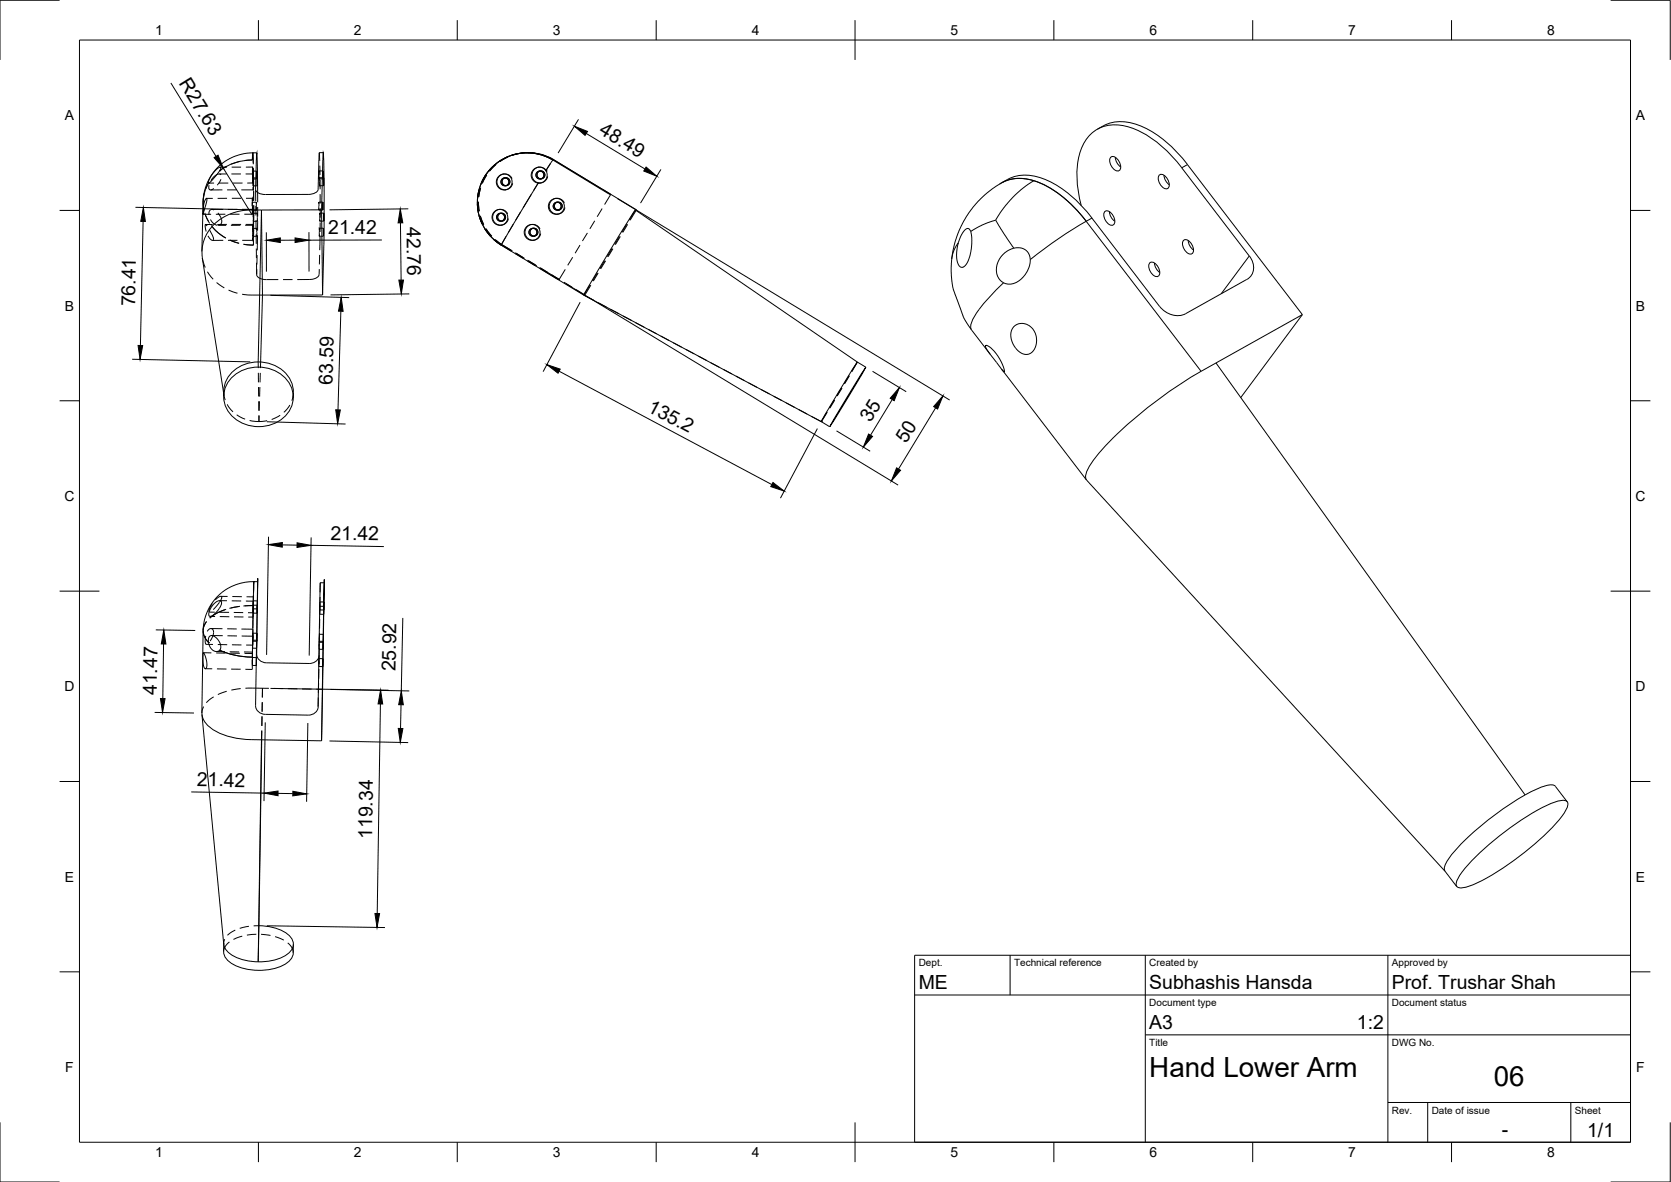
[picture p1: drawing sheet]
<svg xmlns="http://www.w3.org/2000/svg" width="420mm" height="297mm" viewBox="0 0 420 297" stroke-linecap="round" stroke-linejoin="round" font-family="sans-serif">
<!-- layer: Hidden -->
<g fill="none" stroke="#000" stroke-width=".25">
<path d="M63.5 38.4l.1 .4M63.5 38.4h.1M63.6 38.8l-.1-.4v1.8l-1.9 .2M63.6 38.8l.1 2.5M63.6 38.8l.1 2.2M80.3 38.4l.1 2M127.5 39.5l-2.1 1.1M127.7 39.4l-2.1 1.2M127.8 39.4l-2.1 1.2M129.5 38.8l-2.3 .8M130.9 38.5l-2.3 .5M131 38.5l-2.2 .5"/>
<path d="M131.1 38.5l-2.2 .5M51 53.9h2.1M51.1 50.9l.1 1.4M51.1 50.9l.2 2M51.1 50.4v.5M51.4 48.6l-.3 2.3M51.5 53.5l.9 2.2M51.6 54l1.1 2.1M51.7 56.4h1.8M51.9 49.9h1.6M52.1 56.8l-.5-.3 .2 1.7M52.4 46l-.7 1.4"/>
<path d="M52.6 46.5l-.1 .8 .2 .3 .3 .1 .8-.3M52.7 57.8l1 2.2a.38 .38 0 0 1-.3 .4 .38 .38 0 0 1-.5-.3l-.6-.8M52.9 55.2l.7 .9 1.1 .5M53.1 56.6l1.7 1.9M53.3 52.6h2.8M53.4 57.1l1.4 1.4M53.8 52.8l-.6-.2-.4 .2-.2 .5v.7M53.8 46h-1.3M54.8 53.5l.7 1 .3 .9-.1 .6-.5 .6M54.8 58.5l1.9 1.3M54.8 58.5l2 1.3M54.8 56.6h2.1"/>
<path d="M55 46h2.4M55.1 43.7l-1 .4-1.1 1.3M55.1 43.7l.5 .2M55.1 43.7h1.9M55.2 42.9h.1M55.4 42h1.7M55.6 45l-1 1.5M55.9 47.7h-2.9M56.7 53.8l-2.4 .1M57 41.8l-1.8 1.1M57 56.4h-2.3M57.1 49.8l-2.4 .1"/>
<path d="M57.1 47.7h2.4M57.8 53.8h2.4M58.2 43.7h2.4M58.2 56.4h2.4M58.3 42h2.3M58.3 49.8h2.4M58.6 46h2.4M59.7 52.6h-2.4M60.4 40.6l-2.3 .7M60.5 56.6h-2.4M60.7 47.7h3M60.9 52.6h2.8"/>
<path d="M61.4 53.8h2.1M61.6 56.6h2.1M61.8 43.7h1.8M61.8 56.4h1.8M61.8 49.8h1.7M63.5 52.5v.3v-1v2l-.1-.6M63.5 52.8h1M63.5 50.8h1M63.5 50.5v-.7l-.1 2 .1-1v.4M63.5 44.6v.4v-1v2v-.7M63.5 42h-1.7M63.5 43h1"/>
<path d="M63.5 46h-1.3M63.5 45h1M63.5 42.7v-.7v2v-1v.3M63.6 59v.4v-1v2l-.1-.7M63.6 57.4h1M63.6 57.1v-.7v2v-1v.3M63.6 59.4h1M63.6 44.7h1.1M63.7 45l-.1-.3v1M63.7 45.7v1l-.1-.3M63.7 46.7h1M63.7 44.4l-.1-.7v2"/>
<path d="M63.7 45.7v2l-.1-.7M63.7 55.3v.3v-1v2v-.7M63.7 55.6h1M63.7 53.6h1M63.7 53.3v-.7v2v-1v.3M63.7 42.5v1.9M63.7 42.2v2.2M63.7 44.4l.1 2.6M63.7 44.4l.1 2.4M63.8 48.1v2.4M63.8 57.6l-.1 2.4M63.8 56.5v2.4"/>
<path d="M63.8 48v2.3M63.8 51.7v2.2M63.8 53.9v2.5M63.8 53.9v1.5M63.8 51.5v2.4M64.3 47.6v3M64.3 51.8v2.4M64.4 55.3v2.4M64.4 58.9v2.4M64.5 51.2v-.4v1M64.5 51.8v1v-.3M64.6 57.7v-.3v1"/>
<path d="M64.6 58.4v1v-.4M64.7 53.9v-.3v2v-.3M64.7 59.2v3.7M64.8 48.4v2.4M64.8 55.6v2.4M64.8 52v2.4M80.2 51.1v-.3v1M80.2 51.8v1v-.3M80.2 50.8h1M80.2 52.8h1M80.2 43.3v-.3v.9M80.2 43.9v1v-.3"/>
<path d="M80.2 43h1M80.2 44.9h1M80.3 57.7v-.4v1M80.3 58.3v1.1v-.4M80.3 57.3h1M80.3 59.4h1M80.4 45v-.3v2v-.4M80.4 44.7h1M80.4 53.9v-.3v1M80.4 54.6v1v-.4M80.4 41.6l.1 2.4M80.4 53.6h1"/>
<path d="M80.4 55.6h1M80.5 59.5l-.1 3.4M80.5 45.2v2.4M80.5 55.9v2.4M80.5 48.8v2.3M80.5 52.3v2.4M81.4 46.7h-1M120 51.4l.4 2.5M120 50.7l.2 2.4M120.2 53.1l.2 .8M120.3 50.7l.2 2.4M120.4 53.9l.8 2.3"/>
<path d="M120.4 53.9l.2 .8M120.4 47.8l-.3 2.4M120.5 54.3l.8 2.2M120.6 47.2l-.5 2.3M120.8 54.2l.8 2.2M120.8 54.3l.8 2.2M120.8 47.2l-.4 2.4M120.9 47.2l-.5 2.3M121.8 57.3l1.4 1.9M121.9 57.5l1.5 1.9M122.1 44l-1.1 2.1M122.2 57.5l1.5 1.9"/>
<path d="M122.3 44l-1.1 2.1M122.4 43.9l-1.1 2.1M123.4 42.4l-1.4 1.7-1.2 2.6M124.5 41.3l-1.7 1.7M124.7 41.3l-1.7 1.7M124.8 41.3l-1.7 1.7M125.5 52.6l1.1 .2 1.1 .9M125.6 52.6h-.2M125.7 53.6h.1M125.7 53.6a.99 .99 0 0 1 1.2 .9 .99 .99 0 0 1-.9 1.1M125.9 53.6a1 1 0 0 1 1.2 .8 1 1 0 0 1-1 1.2M126 53.6h.1"/>
<path d="M126.1 40.2l-1.9 1.4M126.1 56.6h-.1M126.3 55.5v.1M126.6 43.7l1.1 .2 .6 .4 .5 .6M126.7 43.7h-.2M126.8 44.7a1 1 0 0 1 1.1 .9 1 1 0 0 1-.8 1.1M126.8 44.7h.1M127.1 44.7h.1M127.2 46.7a.99 .99 0 0 0 1-1.2 .99 .99 0 0 0-1.3-.8 1 1 0 0 1 1.3 .8 1 1 0 0 1-1 1.2M127.2 47.7h-.2M127.3 59.4l-1.3 2.2M127.3 46.7h.1"/>
<path d="M127.8 54.9l-.2 .7-.5 .6-1.1 .4M128.9 46l-.5 1-.6 .5-.7 .2M129.1 56.3l-1.3 2.2M130.9 53.2l-1.2 2.1M133.6 48.9l-2.1 3.3M133.6 56.4h.8l.7 .3 .7 .8M133.7 56.4h-.2M133.8 57.4h.1M133.9 57.4a1 1 0 0 1 1.1 .9 1 1 0 0 1-.9 1.1M134 57.4a1 1 0 0 1 1.3 .8 1 1 0 0 1-1 1.2 1 1 0 0 0 .9-1.2 1 1 0 0 0-1.2-.8zM134.1 57.3v.1M134.4 59.3h.1"/>
<path d="M135.3 46l-1.1 1.9M135.4 42h.7l.7 .3 .7 .9M135.5 42h-.2M135.6 43h.1M135.6 43a1 1 0 0 1 1.1 .9 1 1 0 0 1-.8 1.1M135.9 43h.1M136 58.7l-.3 .7-.5 .6-1 .4M136 44.9a.99 .99 0 0 0 1-1.1 .99 .99 0 0 0-1.3-.8 .99 .99 0 0 1 1.3 .8 .99 .99 0 0 1-1 1.1M136 46h-.2M136.1 44.9h.1M137.2 42.9h.1M137.7 44.3l-.2 .7-.6 .6-1 .4"/>
<path d="M138.4 41.1l-1.2 1.8M139.7 49.9h.8l.7 .3 .7 .8M139.8 49.9h-.2M140 50.8a1 1 0 0 1 1.1 .9 1 1 0 0 1-.9 1.1M140.1 50.8a1 1 0 0 1 1.3 .9 1 1 0 0 1-1 1.1 1 1 0 0 0 1-1.1 1 1 0 0 0-1.3-.9M140.2 52.8h.1M140.3 50.8h-.1M140.4 53.8h-.3M140.5 52.8h.1M142 52.1l-.4 1.1-.6 .4-.7 .2M147.7 58.5l-1.2 2.1M149.5 55.5l-1.2 2"/>
<path d="M151.4 52.4l-1.2 2.1M153.6 48.9l-1.6 2.5M155.8 59.4l-1.3 2M156 59.4l-1.3 2.1M157.6 56.3l-1.2 2.1M157.8 56.4l-1.2 2M159.8 52.8l-1.6 2.5M159.9 52.9l-1.5 2.5M50.9 64.8l.7 2.4M52.2 68.3l1.4 1.9M54.5 71l1.9 1.4M56.1 60.4h-2.6"/>
<path d="M57.3 60.4h2.4M57.5 72.9l2.2 .8M57.8 60.3l2.2 .8M57.9 60.4l2.2 .8M60.9 73.9l1.5 .2 3.6 .1M60.9 60.4h2.7M61.2 61.4l2.5 .2M61.3 61.4l2.4 .2M63.7 61.2v.4M63.7 60.1v1.5M64.5 62.5v2.4M64.5 66v3"/>
<path d="M64.6 67.7l-.1 1.3a2 2 0 0 0 2.5 1.3h3M64.6 64.1v2.4M71.2 70.3h2.4M80.3 67.6l-.1 1.3a2.17 2.17 0 0 1-2.5 1.3l-3 .1M80.4 64.1l-.1 2.3M124 60.1l2 1.5M124.2 60.2l1.8 1.4M124.5 60.2l1.8 1.4M124.5 60.2l4.3 2.9M125.6 61.3l.4 .3M126 61.6h.1M126 61.6l2.6 1.5"/>
<path d="M129.6 63.5l2 1.3M129.6 63.7l2 1.3M129.9 63.7l2 1.2M132.6 65.4l2.1 1.2M132.7 65.6l2 1.2M132.9 65.6l2.1 1.2M134.2 60.4h-.1M135.7 67.2l4.9 3M135.7 67.4l4.9 2.8M138.7 69.1l2.1 1.2M141.8 70.9l2 1.3M142.1 67.7l-1.5 2.5"/>
<path d="M144 64.7l-1.3 2M144.8 72.8l2.3 1.3M145.8 61.6l-1.2 2M146.8 74.2h.1M146.8 74.2l2.5 1.3M147.1 74.1l-.3 .1M148.4 71.6l-1.6 2.6M148.6 71.7l-1.5 2.4M150.2 68.6l-1.2 2M150.4 76.1l2.1 1.1M150.4 68.6l-1.2 2M152.1 65.5l-1.3 2"/>
<path d="M152.3 65.5l-1.3 2.1M153.5 77.7l2.1 1.2M153.9 62.4l-1.2 2.1M154.1 62.5l-1.2 2M156.7 79.4l2.1 1.1M56.2 98.8l.1 .6M56.3 98.2l.3 2.3M64.9 91v1.5M65 93.7v2.4M65 97.3v2.3M65.3 97.3v2.4M65.4 93.7v2.4"/>
<path d="M65.5 91v1.5M73.8 98.7l-.4 2M159.8 81.1l2.1 1.1M163 82.8l2.1 1.1M166.1 84.4l2.1 1.2M169.3 86.1l2.1 1.2M172.4 87.8l2.1 1.1M175.6 89.5l2.1 1.1M178.8 91.2l2 1.1M181.9 92.8l2.1 1.2M185.1 94.5l2.1 1.1M188.2 96.2l2.1 1.1"/>
<path d="M191.4 97.9l2.1 1.1M194.5 99.6l2.1 1.1M211.6 97.4l-1.2 2.1M211.7 97.5l-1.2 2M213.5 94.4l-1.2 2M213.6 94.4l-1.3 2.1M214.1 93.4l1.5-2.4-1.4 2.4M57.1 101.6l1.5 1.9M59.5 104.2l2.1 1.1M62.8 105.7l2.3 .2M65 100.8l.1 2.4M65.1 104.4v1.5"/>
<path d="M65.2 104.4l-.1 1.5M65.2 100.8v2.4M67.2 105.7l-2.1 .2M70.4 104.4l-2.1 1M72.9 101.8l-1.5 1.8M197.7 101.2l2.1 1.2M200.8 102.9l2.1 1.1M204 104.6l2.5 1.3M206.5 105.9h.1M207.9 103.6l-1.4 2.3M208 103.6l-1.5 2.3M209.8 100.5l-1.2 2"/>
<path d="M209.9 100.5l-1.3 2.1M51.1 158.5h.1M51.7 159.8l-.1 1.6 .1 .4 .3 .1M51.9 156.2l-.6 1.1-.2 1.1M51.9 156.2l-.7 1.2-.1 1.1M52.1 158.7l.8-.7 .5 .1 .3 .4-.2 1.3-.7 1.3M52.7 153.8h1.3M52.7 155.3l2.1-1.4zM52.9 154.9h1.2M53 158h2.9M53.2 159.7l2.8 .1M53.4 151.7l-.7 1.3-.1 .8"/>
<path d="M54.1 150.8l1.1-.8 .4-.1 .2 .1-.6 1.4-1.6 1.8M55.2 153.9h2.4M55.2 150.9l1.9 .1M55.3 154.9l2.4 .1M55.5 149.9h1.7M56.5 153.2l-1.7 .7M56.9 153.1l-2.1 .8M57.1 158l2.4 .1M57.2 159.8h2.4M58.3 151h2.3M58.4 149.9l2.4 .1M58.8 153.9l2.4 .1"/>
<path d="M58.8 155l2.4 .1M60 152.4l-2.3 .5M60.3 152.4l-2.3 .4M60.7 158.1h2.9M60.8 159.8l2.7 .1M61.8 151.1h1.9M62 150h1.7v2.7M63.5 159.9v2.7M63.5 159.1v2.3M63.6 159.8v1.3h1M63.6 159.1v1.4M63.6 159.5l-.1 2.6h-1.6"/>
<path d="M63.6 159.1h1M63.6 158.1v2.7M63.6 153.2v4.6M63.7 152.7l-.1 1.4h1M63.7 152.4l-.1 2.7h-1.2M63.7 151.1l-.1 2.7M63.7 151.7v1.3h1M63.7 151.3v2.7h-1.3M63.7 149.6v2.4M63.7 152.2l-2.5 .1M63.7 152.2l-2.2 .1M63.7 150.2v2"/>
<path d="M63.8 150l-.1 2.2M63.8 146.2v.3M63.8 146.2h.1M63.8 146.5v-.3l-.1 2.2M63.8 146.5v2.5M63.8 146.5v2.3M64.7 152.1h-1l-.1 1.3M64.7 151h-1v1.3M80.3 159.1v2.4M80.4 154.4h1M80.4 153v1.4M80.4 155.6l-.1 2.4"/>
<path d="M80.4 151.9v1.4h1M80.5 150l-.1 4.4M80.5 146.4v2.5M81.3 159.4h-1v1.3M81.4 152.4h-1v1.3M81.4 151.3h-1v1.3M51.2 164l1.9 .1M51.2 177.6l-.4 1.6M51.6 168l1.8 .1M51.9 161.9l1.7 .1M53.7 175.1l-1.8 1.5M54.4 164.1h2.3"/>
<path d="M54.4 163.7l2.2 .1M54.5 168.1h2.4M54.8 162h2.3M57 173.7l-2.2 .8M57.8 163.8h2.3M57.9 164.1l2.4 .1M58.1 168.2h2.4M58.3 162l2.4 .1M60.5 173l-2.3 .4M61.5 164.2l2 .1v2.6M61.7 173h4.3M63.5 165.9l-.1 1.3h1.1"/>
<path d="M63.5 165.6l-.1 2.6h-1.7M63.5 162.6v2.5M63.5 161.6v1.3h1M63.5 160.9v1.3M63.5 161.2v2.7l-2.2-.1M63.5 160.9h1M64.5 165.3l-1-.1v1.4M66 176.5l-.1 2.3M66 173v2.3M66 173h1.6M68.8 173h2.4M72.4 173.1h2.4"/>
<path d="M75.9 173.1l2.4 .1M79.5 173.2h1.6M80 175.3v2.3M80.1 171.7v2.4M80.2 166.2v1.3h1M80.2 168.2l-.1 2.3M80.2 163.2h1M80.2 161.8v1.3M80.2 164.6v.5M80.2 164.7v2.3M80.3 162.7l-.1 1.9M80.3 161.4h1"/>
<path d="M80.3 160v1.4M81.2 165.5h-1v1.3M81.3 161.2l-1.1-.1v1.4M65.8 183.6l-.1 2.3M65.8 182.4l.1-2.4v2.4M65.8 183.6v2.3M56.3 237v.2M56.5 236l-.2 1.3M57.7 236.7l-1.1 1.2-.4 1.3M59.2 233.7l-2 1.3M60.9 235.3l-2.2 .8M62.6 232.8l-2.3 .5"/>
<path d="M64.5 234.8l-2.4 .2M65.1 232.6l-1.3 .1M65.6 234.8l2.4 .3M69.2 235.4l2.2 .9M72.3 236.9l1.1 1.2 .3 1.3"/>
</g>
<!-- layer: Visible -->
<g fill="none" stroke="#000" stroke-width=".25">
<path d="M63.5 38.4a12.6 12.6 0 0 0-12.4 12M63.5 38.4h1.1M63.6 38.4l-.1 1.8a13.7 13.7 0 0 0-8.2 2.7M81.3 38.4h-1l-.3 9.2M129.5 38.8a12.5 12.5 0 0 0-9.3 14.3M129.5 38.8l1.9-.3a12.9 12.9 0 0 1 7.6 1.7M129.5 38.8h.1M129.5 38.8l-1.8 .6a12.5 12.5 0 0 0-1.7 22.2M129.6 38.8a12.5 12.5 0 0 1 9.4 1.4M130.8 38.5h.1M130.8 38.5a12.5 12.5 0 0 1 8.2 1.7M131 38.5a12.5 12.5 0 0 1 8.3 1.7"/>
<path d="M131.1 38.5a12.5 12.5 0 0 1 8.2 1.7M131.1 38.5h.1M277.4 31.7l-1.5 .8M277.4 31.6a11.1 11.1 0 0 1 10.2 .4 30.7 30.7 0 0 1 11 9.4l28.9 37.7M279.3 39.5a1.61 1.61 0 0 1 2.1 1.1l.2 .4a1.14 1.14 0 0 1 .2 1.2 1.14 1.14 0 0 1-1 .8 2.67 2.67 0 0 1-1.5-3.5zM280.4 39.5l.4 1.4 1 1M51.8 50h.2v.7l-1 3.2 .2-2.6zM52.4 46h.1M52.4 46l-.8 1.9-.5 2-.3 13.3M55.2 42.9l-1.8 2.3-1 .8M55.2 42.9l.3-.6-.1-.3-.8 .4-1 1.1-.9 1.4-.3 1.1M63.1 52.8h2.6"/>
<path d="M63.1 52.8a12.1 12.1 0 0 0-12.1 8.4l-.2 1.8 .1 1.8M64.5 40.2l-.2 7.4a2.17 2.17 0 0 0 2.4 1.3h10.8a2.3 2.3 0 0 0 2.5-1.3M64.5 40.2l.1-1.8 .2 10M64.5 43v2zM64.7 44.7v2zM65.7 52.8l-.8 38.2M65.7 52.8l.3 21.4M80.9 52.7l.4-14.3 .2 8.8-.1 14.3M80.9 52.7l.2 21.4M80.9 52.7l-15.2 .1M81.2 50.8v2zM81.2 42.9l.1 2z"/>
<path d="M81.3 57.3v2zM81.4 44.6v2.1zM81.4 53.6v2zM120.6 54.7a12.5 12.5 0 0 0 5 6.6M125.5 52.6a2 2 0 0 0-1.6 2.3 2 2 0 0 0 2.2 1.7M125.7 53.6a1.01 1.01 0 0 0-.8 1.1 1.01 1.01 0 0 0 1.1 .9M125.9 53.6a1.01 1.01 0 0 0-.8 1.1 1.01 1.01 0 0 0 1 .9M126.6 43.7a2 2 0 0 0-1.6 2.3 2 2 0 0 0 2.1 1.7M126.8 44.7a1.01 1.01 0 0 0-.8 1.1 1.01 1.01 0 0 0 1.1 .9M127 44.7a1.01 1.01 0 0 0-.8 1.1 1.01 1.01 0 0 0 1 .9M133.6 56.4a2 2 0 0 0-1.6 2.3 2 2 0 0 0 2.2 1.7M133.9 57.4a1.01 1.01 0 0 0-.9 1.1 1.01 1.01 0 0 0 1.1 .9"/>
<path d="M134 57.4a1.01 1.01 0 0 0-.7 1.1 1.01 1.01 0 0 0 1 .8M135.3 46h.1M135.3 46l-9.2 15.6M135.4 42a2 2 0 0 0-1.6 2.2 2 2 0 0 0 2.1 1.8M135.6 43a1.01 1.01 0 0 0-.8 1.1 1.01 1.01 0 0 0 1.1 .9M135.7 43a1.01 1.01 0 0 0-.7 1.1 1.01 1.01 0 0 0 1 .8M139 40.2l-1.7 2.7M139 40.2l13.5 8.2 1.1 .5-2.1-1.4M139.3 40.2l20.7 12.5M139.7 49.8a2 2 0 0 0-1.6 2.3 2 2 0 0 0 2.2 1.7M140 50.8a1.01 1.01 0 0 0-.9 1.1 1.01 1.01 0 0 0 1.1 .9M140.1 50.8a1.01 1.01 0 0 0-.7 1.1 1.01 1.01 0 0 0 1 .9"/>
<path d="M159.7 52.8h.1M159.7 52.8l-6.6 10.6-6.3 10.7M159.8 52.8l55.8 38.2M160 52.7l-.1 .2M160 52.7l-.2 .1M242.5 57.9l.9-.5 .6 .5 .3 1.6v1.7l-.2 2.4-.6 1.9-.7 1.2-.9 .5a2.35 2.35 0 0 1-1.4-2.7l.1-1.3 .4-2.3 .8-2zM251.3 46.3a10.7 10.7 0 0 1 10.8-.1 30.4 30.4 0 0 1 11 9.4M251.9 45.9a10.9 10.9 0 0 1 11.6-.5 30.3 30.3 0 0 1 11.1 9.4l16.9 22.2a5.5 5.5 0 0 0 6.6 1.8M271.9 51.7a23.5 23.5 0 0 1 .1-14.7 8.9 8.9 0 0 1 11-5.3 26.5 26.5 0 0 1 14.1 10.5l17 22.1a3.9 3.9 0 0 1-.6 5.9M273.1 55.6l-2.7-3.1-3.7-3.4-3.8-2.5-2.7-1.1a10.7 10.7 0 0 0-11.1 2.3l-3.6 3.3a23.8 23.8 0 0 0-5.4 22.7l2.2 6 1.9 3M273.1 55.6l-6.3 3.9-7.8 5.7M277.8 53.2a1.61 1.61 0 0 1 2.1 1l.2 .5a1.14 1.14 0 0 1 .3 1.2 1.14 1.14 0 0 1-1 .7 2.67 2.67 0 0 1-1.6-3.4z"/>
<path d="M279 53.2l.4 1.3 .9 1.1M291.5 44a1.61 1.61 0 0 1 2.1 1.1l.2 .4a1.14 1.14 0 0 1 .2 1.2 1.14 1.14 0 0 1-.9 .7 2.67 2.67 0 0 1-1.6-3.4zM292.7 44l.4 1.4 .9 1M50.9 64.8l5.3 34M66 74.2l-.5 16.8M81.1 74.1l-15.1 .1M81.4 61.6l-.3 12.5M126 61.6l20.8 12.6 59.7 31.7M252.3 71.1h.1M252.3 71.1l-3.5 3.5a20.9 20.9 0 0 0-4.7 7v1l.2 .3 4.7 6.1M259 65.2l-.1 1.4-.5 1.4-1.2 1.7-1.2 1a3.6 3.6 0 0 1-3.7 .4M259.1 65.2l-.4-1.4-.7-.9-1-.5-1.5-.1a5.3 5.3 0 0 0-4.2 7.9l1 .9"/>
<path d="M289.1 66.1a1.61 1.61 0 0 1 2.1 1l.2 .5a1.14 1.14 0 0 1 .3 1.2 1.14 1.14 0 0 1-1 .7 2.67 2.67 0 0 1-1.6-3.4zM290.3 66.1l.4 1.3 .9 1.1M297.6 60.4a1.61 1.61 0 0 1 2.1 1.1l.2 .4a1.14 1.14 0 0 1 .2 1.2 1.14 1.14 0 0 1-.9 .7 2.67 2.67 0 0 1-1.6-3.4zM298.8 60.4l.4 1.4 .9 1M313.5 70.2l-15.4 8.6M327.5 79.1l-25.5 14.2M327.5 79.1l-15.5 20.8M58 95.2a9.5 9.5 0 0 1 15 1.6 7.1 7.1 0 0 1-4.5 9.8 9.3 9.3 0 0 1-11.9-4.9 6.6 6.6 0 0 1 1.4-6.5zM64.9 91a8.2 8.2 0 0 1 8.9 7.7M64.9 91a8.2 8.2 0 0 0-8.7 8.5M73.8 98.7l-.1 1.3M215.6 91l2.1 1.3"/>
<path d="M215.6 91h.1M215.6 91l-9.1 14.9M217.7 92.2l-9.1 15zM247.8 86.9l.4-.1 .8 .5 1.6 1.8 1.5 2.5 .4 1.2v.6l-3.7-4.5-.9-1.4zM251.8 92.8l21.4 27.8M254.9 82.1l1.2-.7 1.3-.1 1.4 .5 1 1.1 .8 1.8v1.6l-.6 1.6-.9 .9-.9 .3-1.2-.3-1.1-.7-.8-1.1-.7-1.3-.3-1.4 .2-1.1zM302 93.3a105.8 105.8 0 0 0-26 20.9l-1.6 2.2a5.9 5.9 0 0 0-1.4 3.9l90.3 98.6M305.8 91.2l77.7 108.6M206.5 105.9l2.1 1.3M51.1 158.5l.4 1.6 .9 1.4M51.1 158.5l-.3 20.7M51.1 158.5l.3 1.5 1 1.5"/>
<path d="M53.7 151.8l.7-.6 .7-.3 .4 .1 .2 .3-.2 1-.8 1.3-1.1 1-.8 .3-.3-.4 .1-.9zM63.8 146.2a12.5 12.5 0 0 0-12.7 12.3M64.6 159.1v2zM64.7 152.1v2zM64.7 152.2l-.2 12.2a2.32 2.32 0 0 0 2.5 2.2l10.7 .1a2.46 2.46 0 0 0 2.5-1.6M64.7 152.2l.1-6-.3 18.9M64.7 151v2zM64.8 146.2h-1l-.3 18.9M81.3 159.4v2zM81.4 152.4v2zM81.4 152.5l-.5 33.7M81.4 152.5l.1-6.1-.3 19"/>
<path d="M81.5 151.3l-.1 2zM81.5 146.5l-1-.1-.3 19M50.8 179.6l5.5 57.7a4.6 4.6 0 0 0 3.1 3.3l3.1 .9 2.4 .2M50.8 179.2a5.3 5.3 0 0 0 3.1 4.3 18.7 18.7 0 0 0 9.2 2.4M51.1 164l.4 .6 .5 1.7v1.2l-.3 .5-.3-.1-.3-.9zM52.4 161.5l.4 1 .7 .9 1.1 .3 .6-.3M52.4 161.5v-1l.3-.6 .6-.2 .8 .3 .7 .8 .6 .9 .1 1-.3 .7M52.4 161.5h.1M55.2 163.4h.1M55.2 163.4l3.6 1.2 4.7 .5M55.3 163.4a20.1 20.1 0 0 0 8.2 1.7M64.5 165.2l-.2 12.1a2.33 2.33 0 0 0 2.4 2.2l10.8 .2a2.37 2.37 0 0 0 2.5-2.1"/>
<path d="M64.5 165.2l-.1 2zM64.5 160.9v2zM80.2 165.4l-.2 12.2M81.1 173.2l-.2 13M81.2 165.5v2zM81.3 161.1l-.1 2.1zM63.1 185.9h2.6M65.7 185.9l-.8 55.8M65.7 185.9l15.2 .3M65.8 185.9l-.7 46.7M383.5 199.8a72.7 72.7 0 0 0-18.6 15.1l-.7 .9a3.4 3.4 0 0 0-.9 3.1l3 3.9M391.1 197.6l3 3.9"/>
<path d="M391.1 197.6a2.1 2.1 0 0 0-2.1-.2l-3 1.1-2.5 1.3M371.4 215a69.1 69.1 0 0 1 19.2-13.3 3.7 3.7 0 0 1 3.5-.2 2.7 2.7 0 0 1-.7 2.6 59.3 59.3 0 0 1-15.2 13.9 31.8 31.8 0 0 1-10.4 5.1l-1.2-.1a1.34 1.34 0 0 1-.1-2l1.9-2.8zM56.3 237.2l-.1 2M65.1 232.6a11.1 11.1 0 0 1 7.9 2.8 2.78 2.78 0 0 1-.7 4.4 11.9 11.9 0 0 1-7.4 1.9M65.1 232.6l-.2 9.1M73.8 237.3a4.4 4.4 0 0 1-3.1 5.5 14.4 14.4 0 0 1-13.1-1.1 3.2 3.2 0 0 1-1.4-2.5"/>
<circle cx="125.7" cy="54.6" r="1.99"/>
<circle cx="125.9" cy="54.6" r="1.01"/>
<circle cx="126.8" cy="45.7" r="2"/>
<circle cx="126.9" cy="45.7" r="1.01"/>
<circle cx="133.8" cy="58.4" r="2"/>
<circle cx="134" cy="58.4" r="1.01"/>
<circle cx="135.6" cy="44" r="2.01"/>
<circle cx="135.8" cy="44" r="1.01"/>
<circle cx="139.9" cy="51.9" r="2"/>
<circle cx="140.1" cy="51.8" r="1.01"/>
</g>
<!-- layer: Visible Narrow -->
<path d="M250.4 55.3l4.5 7.1M250.4 55.3l-3.5 1.3-2.8 1.6M260 45.4l-3.3 2.3-2.1 2-2.3 2.7-1.9 2.9M274.6 54.8l-1.5 .8 28.9 37.7M298.6 41.4l-1.5 .8M241 61l-1.1 1.9-.6 2.2M314.1 64.3l-7 9.5" fill="none" stroke="#000" stroke-width=".25"/>
<!-- layer: Border -->
<g fill="none" stroke="#000" stroke-width=".25">
<path d="M15 .1h-15v15M20 10.1h390v276.9h-390zM65 5.1v5M115 5.1v5M165 5.1v5M215 5.1v10M265 5.1v5M315 5.1v5M365 5.1v5M405 .1h15v15M15 52.9h5M410 52.9h5"/>
<path d="M15 100.7h5M410 100.7h5M15 148.6h10M405 148.6h10M15 196.4h5M410 196.4h5M15 244.2h5M410 244.2h5M0 282.1v14.9h15M65 287v5M115 287v5M165 287v5"/>
<path d="M215 282.1v9.9M265 287v5M315 287v5M365 287v5M420 282.1v14.9h-15"/>
</g>
<!-- layer: TitleBlock -->
<path d="M230 240.1h180v46.9h-180zM230 250h180M254 240.1v9.9M288 240.1v46.9M349 240.1v46.9M288 260.1h122M349 277.1h61M359 277.1v9.9M395 277.1v9.9" fill="none" stroke="#000" stroke-width=".25"/>
<!-- layer: Dimensions -->
<g fill="none" stroke="#000" stroke-width=".25">
<path d="M43 20.9l11.3 18.4M145.5 30l-5.2 8.5M147.4 33.5l14.8 9M34.1 52.1l29.7 .6M36 55.6l-.7 31.2M56.2 42.3l7.2 11.7M67 58.4v9.9M77.7 58.3v9.9M100.7 56l.2 14.4M102.7 52.5l-19.9 .2M155.3 49.9l83.5 50.6M166.2 42.6l-5.1 8.4"/>
<path d="M68 74.2l19.8 .6M74.2 60.4h-3.7M85.7 78.2l-.7 24.8M96 60.3l-18.3 .1M102.9 73.9l-19.8 .2M142.3 71.3l83.5 50.6M145.9 75.9l-9.3 17.5M33.2 90.3l29.7 .6M140.6 93.3l53.5 28.5M219.4 93.3l8.5 5.1M67.1 106l19.8 .6M205.5 107.7l-9.3 17.5"/>
<path d="M210.3 108.3l8.5 5.1M224.3 100.4l-5.4 9M235.3 102.5l-9.4 15.4M67.5 134.9l-.5 29.7M71 136.9l3.7 .1M78.2 137l18.3 .4M78.2 135.1l-.5 29.6M39.2 158.3l9.9 .1M101.3 155.3l-.4 18.3M38.9 179l9.9 .2M41.1 161.8l-.2 13.8M68 173l29.7 .4"/>
<path d="M83.1 173.3l19.8 .3M95.7 176.9l-.9 52.7M100.8 177.1l-.1 6M48.1 199l18.3 .3M66.7 181.5l-.3 19.8M69.9 199.4h3.7M77.4 181.7l-.3 19.8M82.8 186.2l19.8 .4M67.1 232.6l29.7 .5"/>
</g>
<g fill="#000" stroke="#000" stroke-width=".25">
<path d="M53.8 39.6l1-.6 1.4 3.3zM144.4 31.7l3.3 1.3-.6 1zM36 52.1l.6 3.6-1.2-.1zM67 60.4l3.5-.6v1.1zM74.2 59.8l3.5 .6-3.5 .5zM100.6 52.5l.7 3.5h-1.2zM162.5 42l2.6 2.3-3.2-1.3zM85.8 74.7l.5 3.5h-1.2zM100.3 70.4h1.2l-.6 3.5zM34.7 86.8l1.2 .1-.7 3.4zM137.5 91.6l3.4 1.2-.6 1zM84.4 103h1.2l-.7 3.5z"/>
<path d="M218.4 109.1l1 .6-2.3 2.7zM226.1 97.4l-1.3 3.3-1-.6zM225.4 117.6l1 .6-2.3 2.7zM237.1 99.5l-1.3 3.3-1-.6zM67.5 136.9l3.5-.6v1.2zM74.7 136.4l3.5 .6-3.5 .6zM194.4 121.2l2.8 2.2-3.4-1.1zM40.3 175.5l1.2 .1-.6 3.5zM41.2 158.3l.5 3.5h-1.1zM95.7 173.4l.5 3.5h-1.1zM100.9 173.6l.5 3.5h-1.2zM66.4 199.3l3.5-.5v1.2z"/>
<path d="M73.6 198.8l3.5 .7-3.5 .5zM100.1 183.1h1.2l-.7 3.5zM94.3 229.6h1.1l-.6 3.5z"/>
</g>
<g font-size="7">
<text x="289" y="270.6">Hand Lower Arm</text>
<text x="375.6" y="272.9">06</text>
</g>
<g font-size="4.9">
<text x="44.9" y="21" transform="rotate(58 44.9 21)">R27.63</text>
<text x="150.4" y="33.5" transform="rotate(31 150.4 33.5)">48.49</text>
<text x="82.5" y="58.9">21.42</text>
<text x="102.3" y="57.1" transform="rotate(89 102.3 57.1)">42.76</text>
<text x="34" y="77" transform="rotate(-89 34 77)">76.41</text>
<text x="83.6" y="96.7" transform="rotate(-88 83.6 96.7)">63.59</text>
<text x="162.6" y="103.2" transform="rotate(28 162.6 103.2)">135.2</text>
<text x="218.9" y="106.4" transform="rotate(-59 218.9 106.4)">35</text>
<text x="227.9" y="111.7" transform="rotate(-59 227.9 111.7)">50</text>
<text x="83.1" y="135.6" transform="rotate(1 83.1 135.6)">21.42</text>
<text x="99.4" y="168.7" transform="rotate(-89 99.4 168.7)">25.92</text>
<text x="39.4" y="174.7" transform="rotate(-89 39.4 174.7)">41.47</text>
<text x="49.5" y="197.5" transform="rotate(1 49.5 197.5)">21.42</text>
<text x="93.6" y="210.8" transform="rotate(-89 93.6 210.8)">119.34</text>
<text x="231" y="248.5">ME</text>
<text x="289" y="248.5">Subhashis Hansda</text>
<text x="350" y="248.5">Prof. Trushar Shah</text>
<text x="289" y="258.6">A3</text>
<text x="341.2" y="258.6">1:2</text>
<text x="377.7" y="285.5">-</text>
<text x="399.1" y="285.7">1/1</text>
</g>
<g font-size="3.5">
<text x="39" y="8.8">1</text>
<text x="89" y="8.8">2</text>
<text x="139" y="8.8">3</text>
<text x="189" y="8.8">4</text>
<text x="239" y="8.8">5</text>
<text x="289" y="8.8">6</text>
<text x="339" y="8.8">7</text>
<text x="389" y="8.8">8</text>
<text x="16.3" y="30.2">A</text>
<text x="411.3" y="30.2">A</text>
<text x="16.3" y="78">B</text>
<text x="411.3" y="78">B</text>
<text x="16.2" y="125.9">C</text>
<text x="411.2" y="125.9">C</text>
<text x="16.2" y="173.7">D</text>
<text x="411.2" y="173.7">D</text>
<text x="16.3" y="221.6">E</text>
<text x="411.3" y="221.6">E</text>
<text x="16.4" y="269.4">F</text>
<text x="411.4" y="269.4">F</text>
<text x="39" y="290.8">1</text>
<text x="89" y="290.8">2</text>
<text x="139" y="290.8">3</text>
<text x="189" y="290.8">4</text>
<text x="239" y="290.8">5</text>
<text x="289" y="290.8">6</text>
<text x="339" y="290.8">7</text>
<text x="389" y="290.8">8</text>
</g>
<g font-size="2.5">
<text x="231" y="242.9">Dept.</text>
<text x="255" y="242.9">Technical reference</text>
<text x="289" y="242.9">Created by</text>
<text x="350" y="242.9">Approved by</text>
<text x="289" y="252.8">Document type</text>
<text x="350" y="252.8">Document status</text>
<text x="289" y="262.9">Title</text>
<text x="350" y="262.9">DWG No.</text>
<text x="350" y="279.9">Rev.</text>
<text x="360" y="279.9">Date of issue</text>
<text x="396" y="279.9">Sheet</text>
</g>
</svg>
